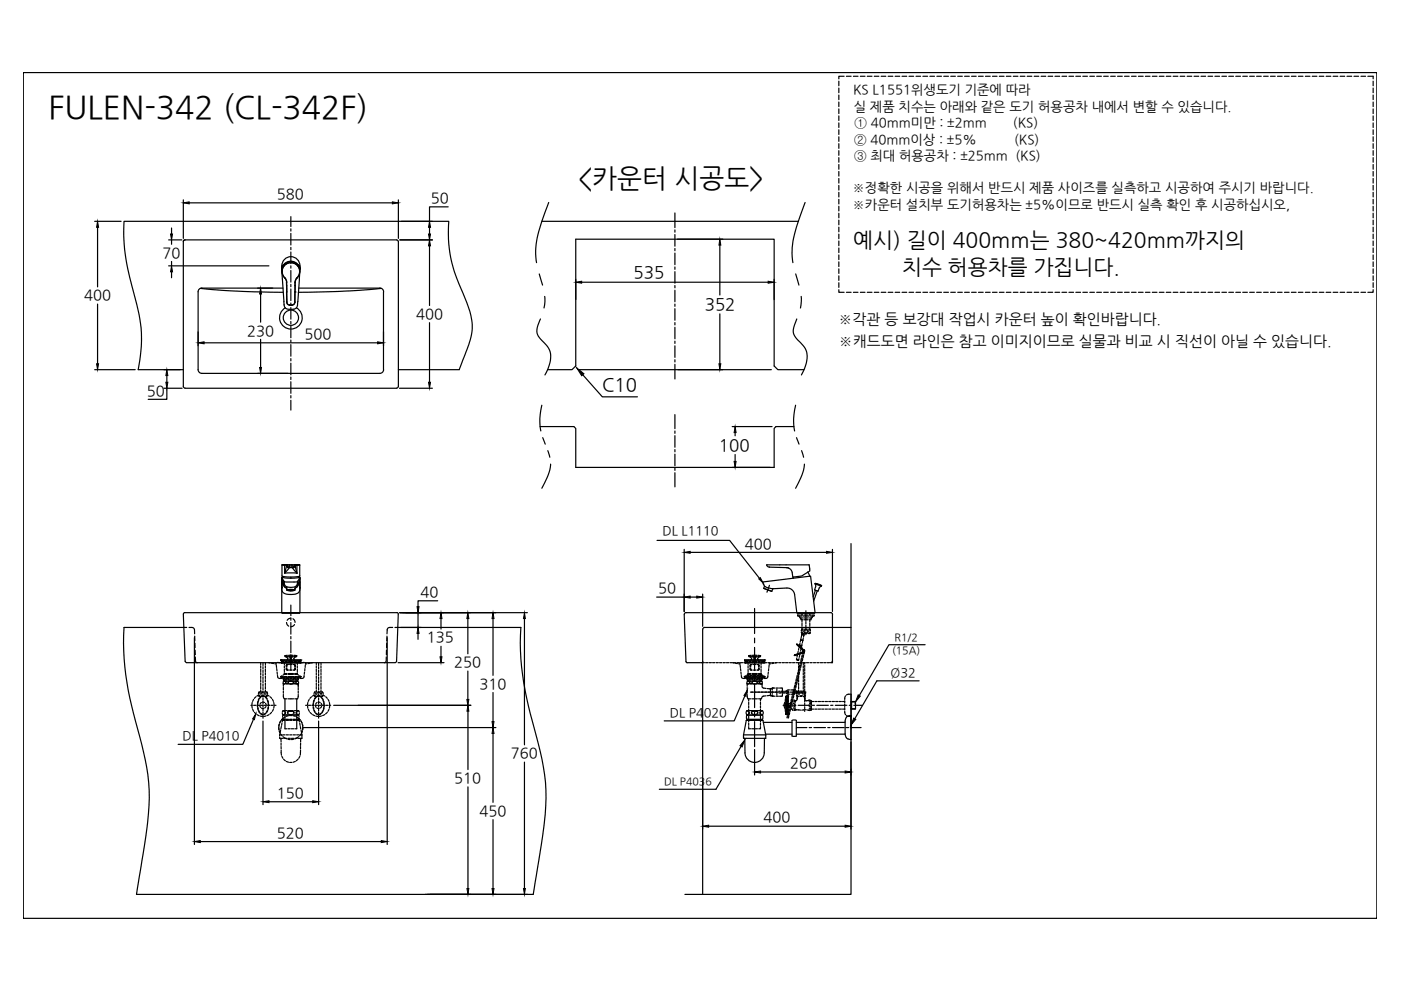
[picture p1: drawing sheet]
<svg xmlns="http://www.w3.org/2000/svg" width="297mm" height="210mm" viewBox="0 0 297 210" stroke-linecap="round" stroke-linejoin="round" font-family="sans-serif">
<!-- layer: CENTER -->
<path d="M160 129v5.3M160 135.3v1M160 137.3v4.9M160 143.2v.9M160 145.1v4.9M160 151v1M160 153v5.3" fill="none" stroke="#000" stroke-width=".25"/>
<!-- layer: 6 -->
<g fill="none" stroke="#000" stroke-width=".25">
<path d="M53.2 149.5h.3M53.4 149.7l.1 .5M53.5 148.9l-.1 .5M53.6 150.4l.2 .4M53.8 148.3l-.2 .4M53.8 149.5h.5M53.9 151l.4 .4M54.3 147.7l-.4 .4M54.5 151.5l.4 .2M54.5 149.5h.5M54.6 149.4v.5M54.6 150.1l.1 .5"/>
<path d="M54.7 149.9l.1 .5M54.7 148.7l-.1 .5M54.7 149.1v.5M54.8 147.3l.1 .4h.5M54.8 147.4l-.4 .2M54.8 150.6l.3 .4M54.8 150.8l.3 .4M54.8 148.4l-.1 .5M54.9 146.8l.2 .3M55 148l-.2 .5M55.1 149.5l.2 .5M55.1 147.3l-.3 .2"/>
<path d="M55.2 151.8l.5 .1M55.2 151.2l.4 .2M55.2 149.5h.5M55.3 147.8l-.3 .4M55.3 140.5v.4M55.3 141.2v.4M55.3 141.9v.5M55.3 142.6v.5M55.3 143.4v.4M55.3 144.1v.5M55.3 144.8v.5M55.3 145.6v.5"/>
<path d="M55.3 146.3v.4M55.3 151.4l.5 .1M55.4 148.9l-.3 .4M55.4 150.1l.5 .1M55.5 147.7h.6M55.5 147.4l.5 .1M55.5 147.6l-.4 .2M55.7 148.9h.4M55.7 146.8l-.3 .4M55.8 147.5l.4 .2M55.8 140.5v.6M55.8 141.4v.4"/>
<path d="M55.8 142.1v.5M55.8 142.8v.5M55.8 143.6v.5M55.8 144.3v.5M55.8 145v.5M55.8 145.8v.5M55.8 146.5v.5M55.8 147.2v.5M55.8 148v.5M55.8 148.7v.5M55.8 149.5v.4M55.8 150.2v.5"/>
<path d="M55.8 150.9v.5M55.8 151.7v.6M55.8 146.7h-.9l-.1 .4M56 146.9l.2 .2-.1 .2M56.1 146.7h.5l.1 .4M56.3 147.8l.3 .4M56.3 140.5v.4M56.3 141.2v.4M56.3 141.9v.5M56.3 142.6v.5M56.3 143.4v.4M56.3 144.1v.5"/>
<path d="M56.3 144.8v.5M56.3 145.6v.5M56.3 146.3v.4M56.3 149.1l.1 .4h-.4M56.3 151.2l-.4 .2M56.4 147.3l.3 .2M56.4 151.8l-.5 .1M56.4 147.8l.3 .5M56.4 151.2l-.4 .3M56.4 149.8l-.3 .3M56.6 146.8l-.2 .2M56.7 148.4l.1 .5"/>
<path d="M56.7 150.6l-.2 .4M56.7 147.4l.4 .2M56.7 149.5h.5M56.7 147.3l-.1 .4h-.4M56.8 148.5l.1 .4M56.8 150.6l-.3 .4M56.9 149.1v.5M56.9 149.9l-.1 .5M56.9 149.2v.5M57.1 151.5l-.5 .2M57.2 147.7l.4 .4M57.5 149.5h.4"/>
<path d="M57.6 151l-.4 .4M57.7 148.3l.3 .4M58 150.4l-.3 .4M58 148.9l.1 .5M58.1 149.7l-.1 .5M58.2 149.5h.3M64.8 149.5h.3M65.2 149.7l.1 .5M65.3 148.9l-.1 .5M65.4 150.4l.2 .4M65.4 149.5h.5M65.6 148.3l-.3 .4"/>
<path d="M65.7 151l.4 .4M66 147.7l-.3 .4M66.1 149.5h.5M66.3 151.5l.4 .2M66.4 149.2v.5M66.4 149.9l.1 .5M66.4 149.9l.2 .5M66.5 149.1l-.1 .5M66.6 148.5l-.2 .4M66.6 150.6l.2 .4M66.6 147.3l.1 .4h.4M66.6 147.4l-.4 .2"/>
<path d="M66.6 150.6l.3 .4M66.6 148.4l-.1 .5M66.7 146.8l.2 .2M66.9 149.5h.4M66.9 149.5l.1 .5M66.9 147.8l-.3 .5M66.9 147.3l-.3 .2M66.9 151.2l.4 .3M67 151.8l.4 .1M67 151.2l.4 .2M67.1 147.8l-.4 .4M67.1 140.5v.4"/>
<path d="M67.1 141.2v.4M67.1 141.9v.5M67.1 142.6v.5M67.1 143.4v.4M67.1 144.1v.5M67.1 144.8v.5M67.1 145.6v.5M67.1 146.3v.4M67.2 148.9l-.3 .4M67.2 150.1l.5 .1M67.3 147.7h.5M67.3 146.7h-.6l-.1 .4"/>
<path d="M67.4 146.9l-.2 .4M67.4 148.9h.5M67.5 146.7h.9l.1 .4M67.5 147.5l-.4 .2M67.5 140.5v.6M67.5 141.4v.4M67.5 142.1v.5M67.5 142.8v.5M67.5 143.6v.5M67.5 144.3v.5M67.5 145v.5M67.5 145.8v.5"/>
<path d="M67.5 146.5v.5M67.5 147.2v.5M67.5 148v.5M67.5 148.7v.5M67.5 149.5v.4M67.5 150.2v.5M67.5 150.9v.5M67.5 151.7v.6M67.6 149.5h.5M67.6 146.8l.4 .4M67.8 147.6l.4 .2M67.9 147.4l-.5 .1"/>
<path d="M68 151.4l-.4 .1M68.1 147.8l.3 .4M68.1 140.5v.4M68.1 141.2v.4M68.1 141.9v.5M68.1 142.6v.5M68.1 143.4v.4M68.1 144.1v.5M68.1 144.8v.5M68.1 145.6v.5M68.1 146.3v.4M68.1 149.1l.1 .4"/>
<path d="M68.1 151.2l-.4 .2M68.2 151.8l-.5 .1M68.2 147.3l.3 .2M68.2 149.8l-.3 .3M68.3 148l.3 .5M68.3 149.5h.5M68.4 146.8l-.2 .3M68.5 150.8l-.3 .4M68.5 148.4l.1 .5M68.5 150.6l-.3 .4M68.5 147.4l.3 .2M68.5 147.3l-.1 .4h-.4"/>
<path d="M68.6 148.7l.1 .5M68.7 149.9l-.1 .5M68.7 149.1v.5M68.7 150.1l-.1 .5M68.8 149.4l-.1 .5M68.8 151.5l-.4 .2M69.1 147.7l.3 .4M69.1 149.5h.5M69.4 151l-.4 .4M69.5 148.3l.3 .4M69.8 150.4l-.3 .4M69.8 149.5h.3"/>
<path d="M69.8 148.9l.1 .5M69.9 149.7l-.1 .5M166.4 149.7l.1 .5M166.4 149.4l.1-.5a1.1 1.1 0 0 0 0 1.3M166.5 150.4v.5M166.5 148.2v.5M166.6 151.2v.2M166.6 151.4h.1M166.6 151.4l.1 .1M166.6 147.7v.2M166.6 147.7v.4M166.6 148.4v.4"/>
<path d="M166.6 149.1v.9M166.6 150.2v.5M166.6 151v.4M166.7 147.6v.5M166.7 148.3v.5M166.7 149.1v.9M166.7 150.3v.4M166.7 151v.5M166.7 151.5h.1M166.8 147.6l-.2 .1M166.8 149.5h.2M166.8 147.7h.2"/>
<path d="M166.8 148.7h.2M166.8 150.3h.2M166.8 148.3h.2v.5h-.2zM166.8 151.5v-.5h.2v.5M166.8 147.6v.5M166.8 150.3v.5h.2M166.8 151.4h.2M166.8 151.2h.2M166.8 151.3h.2M166.8 150.9h.2M166.8 150.6h.2M166.8 150.7h.2"/>
<path d="M166.8 151.1h.2M166.8 150.5h.2M166.8 148.5h.2M166.8 150.1h.2M166.8 150.2h.2M166.8 150.4h.2M166.8 149.6h.2M166.8 149.7h.2M166.8 149.8h.2M166.8 149.9h.2M166.8 149.4h.2M166.8 149.3h.2"/>
<path d="M166.8 149.2h.2M166.8 149.1h.2M166.8 148.9h.2M166.8 148.6h.2M166.8 148.4h.2M166.8 148.2h.2M166.8 148h.2M166.8 147.9h.2M166.8 148.1h.2M166.8 147.8h.2M166.8 147.6h.2M167 147.6h.1"/>
<path d="M167 151.5h.1M167 147.6l.1-.1v.6M167 147.6v.5M167 150h-.2v-1h.2v1.1h-.2M167 150.3v.5M167.1 151v.6l-.3-.1M167.1 148.3v.5M167.1 149.1v1M167.1 150.3v.5M167.1 149.2h.4M167.5 149.9l.6 .7M167.5 149.7v.2h-.4"/>
<path d="M167.5 149.2v.2M168.1 148.5l.1 .3M168.1 149.4v.4M168.1 148.5l-.6 .7M168.2 150.2l-.1 .4M168.2 149.2h.2l.1 .2M168.3 148.4l.3 .1M168.4 150.2l.1 .4M168.5 148.5l-.1 .3M168.5 149.6l-.2 .4M168.6 148.5v.6M168.6 149.3v.5"/>
<path d="M168.6 150v.5M168.6 150.4h.1M168.6 148.7h.1M168.6 148.6h.1M168.6 150.5h.1M168.9 147.3l.1 .4M168.9 146.8l.3 .2M169 147.7v.7l-.4 .2M169 148v.1M169 147.7h.3M169.1 147.7v.3M169.2 147.3l-.3 .2"/>
<path d="M169.3 140.5v.4M169.3 141.2v.4M169.3 141.9v.5M169.3 142.6v.5M169.3 143.4v.4M169.3 144.1v.5M169.3 144.8v.5M169.3 145.6v.5M169.3 146.3v.4M169.5 146.7h-.5l-.1 .4M169.6 147.7h.5M169.6 146.9l-.2 .4"/>
<path d="M169.7 150.6l-1.1-.1-.3 .1M169.8 146.7h.9l.1 .4M169.9 146.8l.3 .4M170.1 147.4l-.5 .1M170.3 147.7h.4M170.3 140.5v.4M170.3 141.2v.4M170.3 141.9v.5M170.3 142.6v.5M170.3 143.4v.4M170.3 144.1v.5M170.3 144.8v.5"/>
<path d="M170.3 145.6v.5M170.3 146.3v.4M170.4 147.3l.3 .2M170.5 147.7v.3M170.6 140.5v.3M170.6 141v.5M170.6 141.7v.5M170.6 142.5v.5M170.6 143.2v.5M170.6 144v.4M170.6 144.7v.5M170.6 145.4v.5"/>
<path d="M170.6 146.2v.5M170.6 146.9v.5M170.6 147.6v.5M170.6 148.4v.5M170.6 149.1v.5M170.6 149.8v.5M170.6 150.6v.2M170.7 147.7v.7a.71 .71 0 0 0 .9 0l.4 .2v.8M170.7 148v.1M170.7 146.8l-.3 .3M170.8 150.5l-.8 .1M170.8 147.3l-.1 .4"/>
<path d="M171 150.5l.5 .1 .5-.1M171.6 148.4v.5M171.6 149.4v.4M171.6 150.2v.4M171.6 149.2l.2-.1 .1 .3M171.8 150.1l.1 .5M171.9 148.5l-.1 .4M171.9 149.6l-.2 .3M172 149.7v.8v-.2h.5M172 148.7h.5M172.7 148.7h.5M172.7 150.3h.5"/>
<path d="M173.5 148.7h.5M173.5 150.3h.5M174.2 148.7h.5M174.2 150.3h.5M174.9 148.7h.5M174.9 150.3h.5M175.7 148.7h.5M175.7 150.3h.5M176.4 148.7h.5M176.4 150.3h.5M177.2 148.7h.5M177.2 150.3h.5"/>
<path d="M177.9 148.7h.5M177.9 150.3h.5M178.6 148.7h.5M178.6 150.3h.5M179.1 150.8l.2 .8M179.1 148.6v.5M179.1 149.3v.5M179.1 150v.5M179.3 147.5l-.2 .8M179.5 151.7l.3 .2h.7M179.5 147.4l.3-.2h.7v4.8M180.5 148.7l.9 .1v1.5h-.9"/>
<path d="M180.5 148.7l.9 .1M180.6 148.7v1.6M181.4 150.3h-.9"/>
</g>
<!-- layer: 4 -->
<g fill="none" stroke="#000" stroke-width=".25">
<path d="M59.1 154.7v-.5l.1 .5M59.2 153.5l-.1 .5M59.4 155.4l-.2-.4 .2 .4M59.5 155.6l.3 .4M59.5 152.8l-.2 .5M59.8 151.3l.2 .3h.4M60 152.3l-.3 .4M60 150.7a.43 .43 0 0 1 .5 .4 .43 .43 0 0 1-.5 .4M60 156.2l.8 .5M60.5 152l-.8 .7M60.6 151.6h.5M60.9 150.7h-.9l-.2 .3"/>
<path d="M61 151a.69 .69 0 0 0 .7 .5 .69 .69 0 0 0 .6-.5M61.1 156.7l.4 .1M61.1 150.9l.6-.2zM61.1 150.7h1.1M61.2 151.7l-.5 .2M61.3 151.6h.7M61.4 151.7h.5M61.7 150.7l.6 .3zM62.2 151.7l.4 .2M62.2 151.6h.5M62.3 156.7l-.5 .1M62.4 150.7h.9l.2 .3"/>
<path d="M62.8 152l.8 .7-.2-.4M63.3 156.2l-.8 .5M63.3 150.7a.43 .43 0 0 0-.5 .4 .43 .43 0 0 0 .5 .4M63.5 151.3l-.2 .3h-.4M63.8 152.8l.2 .5-.2-.4M63.8 155.6l-.3 .4M64.1 155l-.2 .4zM64.1 153.5l.1 .5M64.2 154.7v-.5v.5M158.3 150.7l.4 .1M158.4 150.7h3.2l.2 .6-.2 .3h-3.2l-.2-.5zM158.5 151.5h-.2"/>
<path d="M158.7 150.8l.1 .2M158.7 151.4l-.2 .1M158.8 151l.1 .2-.2 .2M159.4 151v.3M159.4 151.3l.1 .1M159.5 150.9l-.1 .1M159.7 150.8h.6M159.7 150.8l-.2 .1M160.3 150.8a.39 .39 0 0 1 .4 .4 .39 .39 0 0 1-.6 .3l-.6-.1M161.2 151.3l.1 .1M161.2 151v.3M161.3 151.4l.2 .1"/>
<path d="M161.3 150.8l-.1 .2M161.6 151.5h.1M161.7 150.7l-.4 .1M161.8 153.2h6.1M162.3 155.7h5.6M166 149.5h1.8M168.3 149.5h.4M168.9 154.3h2.2M169.2 149.5h2.5M171.6 154.3h.5M172.2 149.5h.5M172.6 154.3h2.4"/>
<path d="M173.2 149.5h2.4M175.5 154.3h.5M176.1 149.5h.5M176.5 154.3h2.5M177.1 149.5h2.5M179.4 154.3h.5M180.1 149.5h.4M180.4 154.3h2.2M180.4 151.8v2.6M180.5 151.7a1.13 1.13 0 0 0-1.3 1.2v2.7a1.1 1.1 0 0 0 1.3 1.2M181 149.5h1.8"/>
</g>
<!-- layer: 7 -->
<g fill="none" stroke="#000" stroke-width=".25">
<path d="M168.9 139.5v.4h.4l-.4-.1M168.9 136.5l.6 .4M169.1 138.9l-.7 .1 .3-.2-.3 .2M169.1 138.8l-.1 .5M169.1 136.9l.5 .4M169.1 136.8l-.2-.3 .2 .4M169.1 136.8v.1M169.1 136.8l.5 .4M169.2 138.7l.5-.1zM169.2 138.7h.1M169.2 138.1l-.1 .5M169.3 138.6l-.6 .2"/>
<path d="M169.4 137.4l-.1 .5M169.4 139.6l-.1 .3M169.4 130.6l.2 .3 .2 .2v.3h.4M169.4 137.1l.1-.3 .5 .1-.1 .3M169.5 130.4h-.4v.1l.9 .1M169.6 138.9l-.2 .5M169.6 136.8h.1M169.6 137.1h.1M169.6 137.1l.3 .3M169.6 136.4l-.1 .4 .5 .1 .1-.4M169.7 136.1v-.4l.5 .1-.1 .4M169.7 138.6h-.1"/>
<path d="M169.7 131h.5M169.7 138.2l-.1 .5 .5-.2M169.7 130.4h.5M169.8 137.4l.4 .5M169.8 137.4l.4 .4M169.8 135.7h.1M169.8 137.5l-.1 .4M169.9 137.4h.1M169.9 137.3l.5 .5M169.9 134l.1 .3M169.9 139.6l-.1 .5M169.9 136.9h.1"/>
<path d="M170 133.5a.39 .39 0 0 1 .3 .4 .39 .39 0 0 1-.3 .3M170 133.4l-.1 .3M170 130.1v.3M170 131.4v.5M170 132.1v.6M170 132.9v.5M170 133.4h.3M170 134.3h.4M170 134.3v.2l.5 .1v-.3M170 134.5v.1M170.1 138.9l-.1 .5M170.1 139.5l-.1 .5"/>
<path d="M170.1 138.2l.2 .1M170.1 138.3h.1M170.1 138.3l-.5 .2M170.1 138.3l-.6 .2M170.2 138.2h.1M170.2 138.2l-.1 .1M170.2 138.3h-.1M170.2 135.7v.1M170.2 137.8v.1M170.2 139.7l-.1 .4M170.2 138.2l-.1 .4M170.2 137.9v.3"/>
<path d="M170.2 137.9h.1M170.3 137.8h.1M170.3 137.8v.1M170.3 137.8l.2 .1M170.3 137.9l-.2 .3M170.3 137.8l-.1 .1M170.3 130.6h1.2M170.3 138.8l-.1 .5M170.3 137.9v.4M170.4 135.1v-.4l-.4-.1-.2 1.1h.4l.1-.4M170.4 139l-.1 .4M170.4 131h1"/>
<path d="M170.4 138l.1 .1M170.4 134.6v.1M170.5 131.4h.8M170.5 138.1l-.2 .5M170.5 130.4h.8M170.5 138v.4v-.3M170.5 138.2l.1-.2-.1 .3M170.5 138.3l-.1 .4M170.5 137.9h.1M170.6 137.9v.1l-.3-.1M170.6 133.4h.6M170.6 134.3h.5"/>
<path d="M170.9 129.5v.6M170.9 130.3v.5M170.9 131v.6M170.9 131.8v.5M170.9 132.5v.5M170.9 133.3v.5M170.9 134v.6M171.4 133.4h.3M171.5 130.4h.5M171.6 131h.4M171.7 133.4l.1 .3M171.7 130.1v.3"/>
<path d="M171.7 131.4v.5M171.7 132.1v.6M171.7 132.9v.5M171.8 133.5a.39 .39 0 0 0-.3 .4 .39 .39 0 0 0 .3 .3M171.8 134l-.1 .3h-.3M172 131l-.1 .4h-.4M172.2 130.4h.4v.1l-.9 .1M172.3 130.6l-.3 .4M61.7 140.5h.1M158.4 143.3h.4M159 143.3h.5M159.8 143.3h.4"/>
<path d="M160.5 143.3h.5M161.2 143.3h.4M166.9 151.8l-.1 .4M167.1 151.1l-.1 .4M167.1 151.7l-.1 .5M167.2 151.8v.4M167.3 150.3l-.1 .5M167.3 151l-.1 .5M167.4 151.1l-.1 .5M167.5 149.6l-.1 .5M167.5 150.3l-.1 .4M167.6 150.4l-.1 .5"/>
<path d="M167.6 148.9l-.1 .5M167.7 149.6l-.1 .4M167.8 149.7l-.1 .5M167.8 148.2l-.1 .5M167.8 148.8l-.1 .5M167.9 149l-.1 .5M168 147.5l-.1 .5M168 148.1l-.1 .5M168.1 148.3l-.1 .4M168.2 146.8l-.2 .4M168.2 147.4l-.1 .5M168.3 147.6l-.1 .4"/>
<path d="M168.3 146.1l-.1 .4M168.4 146.7l-.2 .5M168.5 146.8l-.2 .5M168.5 145.3l-.1 .5M168.5 146l-.1 .5M168.6 146.1l-.1 .5M168.7 144.6l-.1 .5M168.7 145.3l-.1 .4M168.8 145.4l-.1 .5M168.9 143.9l-.2 .5M168.9 144.5l-.1 .5M169 144.7l-.1 .5"/>
<path d="M169 143.2l-.1 .5M169.1 143.8l-.2 .5M169.2 144l-.2 .4M169.2 142.5l-.1 .4M169.2 143.1l-.1 .5M169.3 143.3l-.1 .4M169.4 141.8l-.1 .4M169.4 142.4l-.1 .5M169.5 142.5l-.1 .5M169.6 141l-.2 .5M169.6 141.7l-.1 .5M169.7 141.8l-.1 .5"/>
<path d="M169.7 140.3l-.1 .5M169.8 141l-.2 .4M169.9 141.1l-.2 .5M169.9 140.3l-.1 .4M170 140.4l-.1 .5"/>
<circle cx="170.9" cy="133.9" r=".38"/>
</g>
<!-- layer: 3 -->
<g fill="none" stroke="#000" stroke-width=".25">
<path d="M177.8 17.2v1M177.8 18.7v1M179 16.2h-1.2v.5M179.5 16.2h1M180.9 16.2h1M182.4 16.2h1M183.9 16.2h1M185.4 16.2h.9M186.8 16.2h1M188.3 16.2h1M189.8 16.2h1M191.2 16.2h1"/>
<path d="M192.7 16.2h1M194.2 16.2h1M195.7 16.2h1M197.2 16.2h.9M198.6 16.2h1M200.1 16.2h1M201.6 16.2h1M203.1 16.2h.9M204.5 16.2h1M206 16.2h1M207.5 16.2h1M208.9 16.2h1"/>
<path d="M210.4 16.2h1M211.9 16.2h1M213.4 16.2h.9M214.8 16.2h1M216.3 16.2h1M217.8 16.2h1M219.3 16.2h.9M220.7 16.2h1M222.2 16.2h1M223.7 16.2h1M225.2 16.2h1M226.6 16.2h1"/>
<path d="M228.1 16.2h1M229.6 16.2h1M231.1 16.2h.9M232.5 16.2h1M234 16.2h1M235.5 16.2h1M236.9 16.2h1M238.4 16.2h1M239.9 16.2h1M241.4 16.2h1M242.9 16.2h.9M244.3 16.2h1"/>
<path d="M245.8 16.2h1M247.3 16.2h.9M248.7 16.2h1M250.2 16.2h1M251.7 16.2h1M253.2 16.2h1M254.6 16.2h1M256.1 16.2h1M257.6 16.2h1M259.1 16.2h.9M260.5 16.2h1M262 16.2h1"/>
<path d="M263.5 16.2h1M265 16.2h.9M266.4 16.2h1M267.9 16.2h1M269.4 16.2h1M270.9 16.2h.9M272.3 16.2h1M273.8 16.2h1M275.3 16.2h1M276.8 16.2h.9M278.2 16.2h1M279.7 16.2h1"/>
<path d="M281.2 16.2h1M282.6 16.2h1M284.1 16.2h1M285.6 16.2h1M287.1 16.2h.9M288.6 16.2h.9M290 16.2h1.1v.5M291.1 17.2v1M291.1 18.7v1M177.8 20.2v.9M177.8 21.6v1M177.8 23.1v1"/>
<path d="M177.8 24.6v.9M177.8 26.1v.9M177.8 27.5v1M177.8 29v1M177.8 30.5v1M177.8 31.9v1M177.8 33.4v1M177.8 34.9v1M177.8 36.4v.9M177.8 37.8v1M177.8 39.3v1M291.1 20.2v.9"/>
<path d="M291.1 21.6v1M291.1 23.1v1M291.1 24.6v.9M291.1 26.1v.9M291.1 27.5v1M291.1 29v1M291.1 30.5v1M291.1 31.9v1M291.1 33.4v1M291.1 34.9v1M291.1 36.4v.9M291.1 37.8v1"/>
<path d="M291.1 39.3v1M38.9 42.4v8.1M39.2 50.9l-.3 .3M40.1 43h43.1M84.5 42.4v8.1M114.3 58.1l.7 2.4M114.9 46.9h54.4M116.3 42.9l-1 2.8a18.7 18.7 0 0 0-1.5 10M123.3 59.8h39.6M164.1 59.2v4.3M168.7 58.1l.7 2.4M170.7 42.9l-1 2.8a18.5 18.5 0 0 0-1.6 10"/>
<path d="M177.8 40.8v1M177.8 42.3v.9M177.8 43.7v1M177.8 45.2v1M177.8 46.7v1M177.8 48.2v.9M177.8 49.6v1M177.8 51.1v1M177.8 52.6v1M177.8 54.1v.9M177.8 55.5v1M177.8 57v1"/>
<path d="M177.8 58.5v1M177.8 59.9v1M291.1 40.8v1M291.1 42.3v.9M291.1 43.7v1M291.1 45.2v1M291.1 46.7v1M291.1 48.2v.9M291.1 49.6v1M291.1 51.1v1M291.1 52.6v1M291.1 54.1v.9"/>
<path d="M291.1 55.5v1M291.1 57v1M291.1 58.5v1M291.1 59.9v1M42 70.4v2.9M43.3 72.7h36.8M81.3 70.4v2.9M114.6 67.6a4 4 0 0 0-.5 3.6l.5 .6a5.1 5.1 0 0 1 2.2 3.7 8.5 8.5 0 0 1-1.3 4M115.5 62.8v1.2l-.2 1.3M116.1 78.4h5.2l.8-.8v-26.9h42v26.9l.8 .8h5.6M123.6 79.5l4.1 4.6h7.5M168.9 67.6a4.1 4.1 0 0 0-.4 3.6l.4 .6a5 5 0 0 1 2.2 3.7 8.5 8.5 0 0 1-1.2 4"/>
<path d="M169.9 62.8l-.2 2.5M177.8 61.4v.6h1.2M179.5 62h1M180.9 62h1M182.4 62h1M183.9 62h1M185.4 62h.9M186.8 62h1M188.3 62h1M189.8 62h1M191.2 62h1M192.7 62h1"/>
<path d="M194.2 62h1M195.7 62h1M197.2 62h.9M198.6 62h1M200.1 62h1M201.6 62h1M203.1 62h.9M204.5 62h1M206 62h1M207.5 62h1M208.9 62h1M210.4 62h1"/>
<path d="M211.9 62h1M213.4 62h.9M214.8 62h1M216.3 62h1M217.8 62h1M219.3 62h.9M220.7 62h1M222.2 62h1M223.7 62h1M225.2 62h1M226.6 62h1M228.1 62h1"/>
<path d="M229.6 62h1M231.1 62h.9M232.5 62h1M234 62h1M235.5 62h1M236.9 62h1M238.4 62h1M239.9 62h1M241.4 62h1M242.9 62h.9M244.3 62h1M245.8 62h1"/>
<path d="M247.3 62h.9M248.7 62h1M250.2 62h1M251.7 62h1M253.2 62h1M254.6 62h1M256.1 62h1M257.6 62h1M259.1 62h.9M260.5 62h1M262 62h1M263.5 62h1"/>
<path d="M265 62h.9M266.4 62h1M267.9 62h1M269.4 62h1M270.9 62h.9M272.3 62h1M273.8 62h1M275.3 62h1M276.8 62h.9M278.2 62h1M279.7 62h1M281.2 62h1"/>
<path d="M282.6 62h1M284.1 62h1M285.6 62h1M287.1 62h.9M288.6 62h.9M291.1 61.4v.6h-1.1M114.5 90.4h7.2l.4 .4v8.3h42v-8.3l.4-.4h3.8M114.9 85.9a12.1 12.1 0 0 0-.2 5.5M115.1 92.8l.5 1.4M116.1 95.5l.5 1.4M116.7 98.4a11.3 11.3 0 0 1-1.8 5.1M168.7 85.9a12.1 12.1 0 0 0-.2 5.5"/>
<path d="M168.9 92.8l.5 1.4M170 95.5l.4 1.4M170.5 98.4a11.3 11.3 0 0 1-1.8 5.1M38.9 130.2l.4 10 .3 .3M39.2 129.9h44.9M39.2 129.9l-.3 .3M41.2 135.2v43.8M59.5 140l.2 .1M59.5 140h.6M59.6 139.9h.1M59.6 139.9l-.1 .1M60.4 140h.4"/>
<path d="M60.4 139.1h.5M60.9 138.9l-.5 .2 .1 .1 .5 .1-.3-.1 .3 .4v.2l-1.4 .1M61.1 140h1.1M61.1 139.9h1.1M61.2 139.1h1M61.2 138.9h.9M61.2 139.2h.9M61.2 139.3h.3M61.5 139.3h.3M61.5 139.3v.6M61.6 139.9v-.2h.1v.2M61.6 139.3v.5"/>
<path d="M61.7 139.3v.5M61.8 139.3v.6M62.1 139.3h-.3M62.3 139.3l.3-.1-.3 .5 .2 .2 1.3 .1M62.4 138.9l.5 .2-.1 .1h-.4M62.4 139.1h.5M62.5 140h.5M63.2 140h.6M63.8 139.9h.1M63.8 140l-.2 .1M82.1 135.2v43.8M84.1 129.9l.3 .3"/>
<path d="M84.4 130.2l-.3 10-.3 .3M145.5 129.9h30.6M145.5 129.9l-.3 .1-.1 .3 .3 10 .3 .2M157.9 140h.5M157.9 140l.1 .1M158.7 140h.5M158.7 139.1h.5M159.2 139.9l-1.3 .1M159.3 138.9l-.6 .2 .1 .1h.5M159.3 139.3l-.3-.1 .4 .5-.2 .2M159.4 140h1.2M159.4 139.9h1.2"/>
<path d="M159.5 139.1h1M159.5 139.2h1M159.5 138.9h1M159.6 139.3h.3M159.9 139.3h.2M159.9 139.3v.6M159.9 139.9v-.2h.2l-.1 .2M160 139.3l-.1 .5M160 139.3l.1 .5M160.1 139.3v.6M160.4 139.3h-.3M160.7 139.3l.3-.1-.4 .4 .2 .3"/>
<path d="M160.7 138.9l.6 .2-.1 .1h-.5M160.7 139.1h.6M160.8 139.9h1.3M160.8 140h.5M161.6 140h.5M162.1 139.9h.1M162.1 139.9v.1M162.1 140l-.1 .1M176.1 129.9l.4 .4v10.2h-.4M180.4 133h-31l-.3 .2-.1 56.4M41.2 140.5h40.9M57 140.5l.3 .1"/>
<path d="M57.5 140.6l.5 .1M58.5 140.5l.1 .3-.3-.1M58.6 141v.5M58.7 141.8v.4M58.7 142.5l.1 .5M58.8 143.2l.2 .5 .7 .1M59.5 143.4l.3 .1M59.5 143.4h.6M59.6 143.6h.1M59.6 143.6l.8 .1M59.6 143.5v.1M59.7 140.2h.1"/>
<path d="M59.7 140.2l.5 .1M59.7 140.6h.1M59.7 140.1h.1M59.7 140.1h.7M59.7 140.6h.5M59.7 140.1v.1M59.8 143.3l-.3 .1M59.9 143.8h.5M60 140.3v.1M60 143.5h.8M60.1 147.2l.1 1h.6M60.1 143.7v.4"/>
<path d="M60.1 145.8v.5M60.1 146.5v.5M60.2 140.4h-.5v.2M60.3 142.7v.3M60.3 140.6v.3M60.3 141.2v.4M60.3 141.9v.5M60.3 142.6v.4M60.3 144.2v.3h.5M60.3 143l-.3 .2M60.3 142.8h.5M60.3 143h.5"/>
<path d="M60.3 143.4h.5M60.4 145h-.3v.5M60.4 148.2v6.3h.4M60.4 140.6h.5M60.4 140.4h.5M60.4 140.3h.5M60.6 144.9h.5M60.6 144.6v.3M60.6 144.1h-.5l.7 .1M60.6 143.7v.4M60.6 144.1h.6M60.6 143.7h.5"/>
<path d="M60.7 145h.5M60.7 140.1h.5M60.7 143.8h.5M60.7 141.6l.1 .4 .4 .1M60.8 141.6l.1 .4 .1 .1M61 140.9h-.1l-.1 .5M61.1 154.5h.4M61.1 143.5h.4M61.1 148.2h1.1M61.1 143.4h1.2M61.1 144.2h1.1M61.1 144.5h1.1"/>
<path d="M61.1 142.8h1.1M61.1 143h1.1M61.1 144.6h-1.1l.1 .3h.5M61.1 144.9l.5 .1M61.2 140.9h-.5v.5M61.2 140.6h1M61.2 143.7v.4h.9M61.2 140.4h1M61.2 140.3h1M61.3 143.7h.7M61.4 142.1h.5M61.4 140.9h.5"/>
<path d="M61.4 145h.8M61.4 140.1h.5M61.4 143.8h.5M61.6 144.5l-.5 .1v.3M61.7 144.5l.5 .1M61.8 154.5h.5M61.8 143.5h.5M62.1 143.7v.4h.6M62.2 140.1h.5M62.2 143.8h.4M62.2 144.9l-.5 .1M62.2 140.9h.4v.5"/>
<path d="M62.2 143.7h.5v.4l.2 .1 .4-.1v-.4M62.3 140.9l.2 .1v.4M62.4 140.4h.5M62.4 140.3h.5M62.4 140.6h.5M62.5 145h.7v.5M62.5 142.8h.5M62.5 143h.5M62.5 141.6v.3l-.2 .2M62.5 143.4h.5M62.5 143.5h.8M62.6 141.6v.4l-.4 .1"/>
<path d="M62.8 144.6h.5l-.1 .3h-.4M62.8 144.6h-.6v.3h.6M62.8 144.6v.3M62.9 140.1h.8M62.9 143.8h.5M62.9 148.2v6.3h-.4M63 145h.1M63 142.7v.3M63 140.6v.3M63 141.2v.4M63 141.9v.5M63 142.6v.4"/>
<path d="M63 144.2v.3h-.5M63 143l.3 .2M63.1 140.4h.5l.1 .2M63.1 140.3h.5M63.1 140.6h.6M63.2 147.2l-.1 1h-.6M63.2 145.8v.5M63.2 146.5v.5M63.2 143.4h.6M63.3 144.1l-.8 .1M63.4 140.3v.1M63.5 143.3l.3 .1"/>
<path d="M63.6 140.3h.1M63.6 140.6h.1M63.7 140.1l-.1 .2M63.7 140.1h.1M63.7 143.5v.2h-.8M63.8 143.4l-.3 .1M64.5 143.2l-.2 .6h-.7M64.6 142.5l-.1 .5M64.7 141.8l-.1 .4M64.7 141v.5M64.8 140.5v.3l.3-.1M65.8 140.6l-.5 .1"/>
<path d="M66.3 140.5l-.3 .1M145.7 140.5h3.1M149 140.5h.4M149 140.3l-.2 .2M149.6 140.5h.5M150.3 140.5h.5M151.1 140.5h.5M151.8 140.5h.5M152.6 140.5h.4M153.3 140.5h.5M154 140.5h.5M154.8 140.5h.4"/>
<path d="M155.3 140.5l.3 .1M155.5 140.5h.5M155.9 140.6l.4 .1M156.2 140.5h.5M156.9 140.5v.3l-.3-.1M156.9 141l.1 .5M157 140.5h.5M157 141.8l.1 .4M157.1 142.5v.5M157.2 143.2l.2 .6h.6M157.7 140.5h.5M157.8 143.4l.3 .1"/>
<path d="M157.8 143.4h.6M158 143.6h.1M158 143.5v.2h.4M158 140.6h.1M158 140.2h.1M158 140.2l.5 .1M158 140.6h.5M158 140.1h.1M158 140.1h.8M158 140.1v.1M158 140.4h.1M158 140.4v.2"/>
<path d="M158 140.4h.5M158.1 143.3l-.3 .1M158.3 143.8h.5M158.3 140.4h.1M158.3 140.3v.1M158.4 143.5h.7M158.4 143.7v.4h.5M158.4 143.7h.3M158.4 144.1l.8 .1M158.4 147.2l.2 1h.6M158.4 145.8v.5M158.4 146.5v.5"/>
<path d="M158.4 140.5h.5M158.6 142.7l.1 .3M158.6 140.6v.3M158.6 141.2v.4M158.6 141.9v.5M158.6 142.6v.4M158.6 144.2v.3M158.6 142.8h.6M158.6 143h.6M158.6 143l-.3 .2M158.6 144.5h.6M158.7 143.4h.5"/>
<path d="M158.7 154.1v.4h.4M158.7 148.2v.4M158.7 148.9v.5M158.7 149.6v.5M158.7 150.4v.5M158.7 151.1v.5M158.7 151.8v.5M158.7 152.6v.5M158.7 153.3v.5M158.8 145h-.4v.5M158.8 140.6h.4M158.8 140.4h.5"/>
<path d="M158.8 140.3h.5M158.9 144.6h-.5v.3h.5M158.9 144.9h.6M158.9 144.6h.6M158.9 144.6v.3M158.9 144.1h.6M159 141.6l.1 .4 .4 .1M159 145h.5M159 140.1h.5M159 143.8h.5M159.1 146.7h.6M159.2 141.6v.4l.1 .1"/>
<path d="M159.2 140.5h.5M159.3 140.9l-.1 .1v.4M159.4 154.5h.5M159.4 143.5h.5M159.4 148.2h1.2M159.4 143.4h1.2M159.4 144.2h1.2M159.4 144.5h1.2M159.4 142.8h1.2M159.4 143h1.2M159.5 143.7h-.6v.4M159.5 144.9l.5 .1"/>
<path d="M159.5 140.9h-.4l-.1 .5M159.5 140.6h1M159.5 143.7v.4h1M159.5 140.4h1M159.5 140.3h1M159.7 143.7h.6M159.7 145h.9M159.7 140.1h.6M159.7 142.1h.6M159.7 140.9h.6M159.8 143.8h.4M159.8 146.7h.6"/>
<path d="M159.9 140.5h.5M160 144.5l-.5 .1v.3M160 158.9v5.4M160 144.5l.5 .1M160.1 154.5h.5M160.1 143.5h.5M160.5 143.7v.4h.5M160.5 140.1h.5M160.5 143.8h.5M160.5 144.6v.3h.6v-.3M160.5 144.9l-.5 .1M160.5 140.9h.4l.1 .5"/>
<path d="M160.5 144.6h.6M160.5 143.7h.5v.4M160.6 146.7h.5M160.6 140.9l.2 .1v.4M160.7 140.5h.4M160.7 140.6h.5M160.7 140.4h.5M160.7 140.3h.5M160.8 145h.8l.1 .8 .7 .2M160.8 142.8h.6M160.8 143h.6M160.8 141.6v.4l-.2 .1"/>
<path d="M160.8 143.4h.5M160.9 143.5h.7M161 141.6l-.1 .4-.4 .1M161 144.1h.6M161.1 144.6h.5v.3h-.5M161.2 143.8h.5M161.2 154.1v.4h-.3M161.2 140.1h.8v.2M161.2 148.2v.4M161.2 148.9v.5M161.2 149.6v.5M161.2 150.4v.5"/>
<path d="M161.2 151.1v.5M161.2 151.8v.5M161.2 152.6v.5M161.2 153.3v.5M161.3 143.7h.3M161.3 146.7h.6M161.3 145h.1M161.4 142.7l-.1 .3M161.4 140.6v.3M161.4 141.2v.4M161.4 141.9v.5M161.4 142.6v.4"/>
<path d="M161.4 144.2v.3h-.6M161.4 143l.3 .2M161.4 140.5h.5M161.5 140.4h.5v.2M161.5 140.6h.5M161.5 140.3h.5M161.6 143.7v.4l-.8 .1M161.6 143.4h.6M161.7 140.3h.1M161.7 140.3v.1M161.9 143.3l.3 .1M162 140.3h.1"/>
<path d="M162 143.7h.1M162 140.1h.1M162 140.6h.1M162 143.5v.2h-.4M162 146.7h.6M162.1 140.5h.5M162.2 143.4l-.3 .1M162.4 147.5l-.7 .1-.3 .6h-.6M162.7 146h.8M162.8 146.7h.6M162.8 143.2l-.2 .6h-.6M162.9 140.5h.5"/>
<path d="M162.9 142.5l-.1 .5M163 141.8l-.1 .4M163.1 141l-.1 .5M163.1 140.5v.3l.3-.1M163.3 146h.4M163.4 146v.6M163.4 146.9v.6h.3M163.5 147.5h-.8M163.5 147.5h.2M163.5 146h.2M163.5 146.7h.6M163.6 140.5h.5"/>
<path d="M163.7 147.6h.1M163.7 147.6h.6M163.7 146.5v.5M163.7 147.3v.3M163.8 145.9h.1M163.8 145.9l-.1 .4M163.8 145.9h.5M164.1 140.6l-.5 .1M164.2 146.7h.9M164.3 140.5h.5M164.6 147.6h.4M164.6 145.9h.4"/>
<path d="M164.7 140.5l-.3 .1M164.7 146.1v.5M164.7 146.9v.5M165.1 140.5h.5M165.1 146.6h.3M165.2 146.9h.4M165.3 145.9h.6v1M165.3 146.7h.5M165.6 146.6h.5M165.8 140.5h.5M165.9 147.1l-.1 .5h-.5M165.9 146.9h.5"/>
<path d="M166.1 146.7h.5M166.4 146.6h.7M166.5 140.5h.6M166.6 146.9h.5M166.7 146.9l.2 .3h.5M166.8 146.7h.5M167 146.6h.1l-.1 .3M167.3 140.5h.5M167.4 146.3h-.5l-.2 .3M167.5 146.7h.5M167.6 146.3h.6l.4 .3M168 140.5h.5"/>
<path d="M168.2 146.6h.4M168.2 146.9h.4M168.3 146.7h.5M168.3 146.6h-.1v.3h.1M168.6 146.9l-.3 .3h-.6M168.8 140.5h.5M168.9 146.5v.4zM168.9 146.9h.5M169 146.7h.5M169.4 146.5l-.5 .1M169.5 140.5h.5M169.6 146.5h.5"/>
<path d="M169.6 146.9h.5M169.8 146.7h.5M170.2 140.5h.5M170.5 146.7h.4M171 140.5h.5M171.7 140.5h.5M172.5 140.5h.4M173.2 140.5h.5M173.9 140.5h.5M174.7 140.5h.5M175.4 140.5h.5M180.4 157.3v18.5"/>
<path d="M42.5 178.4h38.3M150.2 175.2h29M161.3 163.7h17.9"/>
</g>
<!-- layer: 1 -->
<g fill="none" stroke="#000" stroke-width=".25">
<path d="M20.1 46.9h5.6M20.7 48.2v12.6M35.8 50.9h2.8M35.8 56.4h21.2M36.4 48.3v1.3M36.4 50.9v.9M36.4 55.4v1M36.4 57.6v1.3M38.9 51.1l.4-.2h45l.2 .4-.1 30.8-.3 .2-45-.1-.2-.3zM59.8 57.3v.3M60.4 58.9a1.89 1.89 0 0 1-.1-2.7 1.89 1.89 0 0 1 2.7 0 1.89 1.89 0 0 1 0 2.7M60.4 58.9l.4 .9"/>
<path d="M60.4 58.9h.1M60.4 58.9a1.85 1.85 0 0 1 0-2.6 1.85 1.85 0 0 1 2.6 0 1.85 1.85 0 0 1 0 2.6M60.7 59.8l.1 .8M60.8 59.8v2.1M60.8 59.8h.1M61.4 55.6h.5M61.4 55.5v.1M61.4 55.5a1.81 1.81 0 0 0-1.6 1.8M61.7 45.9v2.1M61.7 48.5v.5M61.7 49.5v2.4M61.7 52.5v.4"/>
<path d="M61.7 53.4v2.5M61.7 56.4v.5M61.7 57.4v2.4M61.9 55.5v.1M61.9 55.5a1.81 1.81 0 0 1 1.7 1.8M62.5 59.8v2.1M62.5 59.8h.1M62.6 59.8v.8M63 58.9h.1M63 58.9l-.4 .9M63.5 57.3v.3M84.8 50.9h6.9"/>
<path d="M85.1 46.9h6.6M91.1 48.2v1.4M91.1 52.1v12.7M95 43.9h-3.9v3M143.1 45.1v3.2M143.1 48.7v.5M143.1 49.7v2.5M143.1 52.7v.5M143.1 53.7v2.4M143.1 56.6v.5M143.1 57.6v2.4M143.7 50.7h9.6"/>
<path d="M152.6 52v10.5M20.1 78.4h8.6M20.7 64.5v12.6M35.4 79.6v1.4M38.9 78.4h-9.6a29.6 29.6 0 0 0-.8-15.7 43.8 43.8 0 0 1-2.2-15.8h68.9a28.2 28.2 0 0 0 3 15.4 15.5 15.5 0 0 1 1.9 7.9l-.7 2.8-2 5.4h-12.9M42.5 61.2l6.6 .5 11 .3M55.3 62.3v6M55.3 71.9v6M60 61.1h-17.2a.79 .79 0 0 0-.8 .8v16.5a.79 .79 0 0 0 .8 .8h37.7a.79 .79 0 0 0 .8-.8v-16.5a.76 .76 0 0 0-.8-.8h-17.2M60.5 65.3a2.4 2.4 0 0 0-.7 3.6 2.4 2.4 0 0 0 3.7 0 2.4 2.4 0 0 0-.7-3.6M60.8 61.9v2.2M60.8 61.9h.1"/>
<path d="M60.8 64.1a.65 .65 0 0 0 .6 .6M60.8 61.9v2.2a.58 .58 0 0 0 .6 .6M60.9 64.1h-.1M61.4 64.7h.5M61.4 64.7h.1M61.7 60.3v.5M61.7 61.3v2.4M61.7 64.2v.5M61.7 65.2v2.5M61.7 68.2v.5M61.7 69.2v2.4M61.7 72.1v.5"/>
<path d="M61.7 73.1v2.4M61.7 76v.5M61.7 77v2.5M61.7 79.9v.6M62.5 64.1h.1M62.5 61.9v2.2a.58 .58 0 0 1-.6 .6M62.5 61.9h.1M62.5 64.1a.65 .65 0 0 1-.6 .6M62.5 60.6h.1M62.6 61.9h.1M62.6 61.9l-.1 2.2M62.6 60.6v1.3"/>
<path d="M80.8 61.2l-6.6 .5-10.9 .3M91.1 68.4v12.6M143.1 60.5v.5M143.1 61.5v2.5M143.1 64.5v.5M143.1 65.4v2.5M143.1 68.4v.5M143.1 69.4v2.4M143.1 72.3v.5M143.1 73.3v2.5M143.1 76.3v.5M143.1 77.2v3.1"/>
<path d="M143.7 78.4h9.6M152.6 66.5v10.6M34.7 82.3h3.9M35.4 82.3v2.4h-4M61.7 80.9v2.5M61.7 83.9v.5M61.7 84.9v2.1M84.7 82.3h7M143.1 87.9v3M143.1 91.4v.5M143.1 92.4v2.4M143.1 95.3v.5"/>
<path d="M143.1 96.3v2.5M143.1 99.3v.4M155.2 90.4h8.5M155.2 99.1h8.1M155.9 91.7v.7M155.9 96.4v1.4M59.8 119.8v2.3a8.2 8.2 0 0 0 3.8 0l-.1-2.3M59.8 119.8h.6M59.8 119.8h.1M60.4 119.8v1.7h2.6M60.4 119.8h.1M60.4 119.7l-.6 .1h1"/>
<path d="M60.8 119.8h-.4M60.8 119.8l-.1 .1M60.8 119.8h.1M60.8 119.8l-.4 1.7 .9-1.1M60.8 119.9l.2 .5h.3M60.8 119.8l.1 .3 .4 .2M60.8 119.8l.3 .4 .2 .1M60.8 119.8h1.7M60.8 119.8l.3 .4h.2M60.8 119.7h.1M60.8 119.8h.6M60.9 119.8h-.1"/>
<path d="M61.4 119.8v.4M61.4 119.8h.5M61.9 119.8v.4M61.9 119.8h.6M62.5 119.8h.1M62.5 119.8l-.3 .4h-.2M62.5 119.7h.1M62.6 119.8l-.3 .4-.3 .1M62.6 119.8h.4M62.6 119.9l-.3 .5h-.2M62.6 119.8l-.1 .3-.5 .2M62.6 119.8h.1"/>
<path d="M62.6 119.8v.1M62.6 119.9l.4 1.6M62.9 119.8h.1M63 119.8v1.7M63 119.7l.5 .1h-1M63.5 119.8h.1M63.6 119.8h-.6M139.3 114.6h15.4l6.3 8M143.1 100.2v3M145.1 116.5v13.2M146.3 117.1h28.9M162.6 119.8h9l.1 1.3-1.7 1-1.9 .3a1.76 1.76 0 0 0-1-2h-.3"/>
<path d="M162.6 119.8l.1 .2 .4 .2M176.5 116.5v13.1M180.4 115.3v74.3h-35.2M39 133h-12.7a58.9 58.9 0 0 0 2.4 19.9 58.6 58.6 0 0 1 3 16.3 172.1 172.1 0 0 1-2.8 20.4h84.2a226.5 226.5 0 0 0 2.6-18.7 42.6 42.6 0 0 0-2-14.7 72.3 72.3 0 0 1-3.4-19.8l.1-3.4h-26.1M59.8 130h3.7M59.9 122.2v.1a2.64 2.64 0 0 0 2.1 .3l1.4-.2M60.7 124.4v.5M60.8 124.9v-.1v.4l.9 .1M60.9 125.1l.8-.1 .8 .1-.8 .1zM60.9 125.1h.1M61 125l.5 .2 .9-.1M61.3 120.3v.1"/>
<path d="M61.3 120.4h.7M61.3 120.2h.1M61.3 120.2v.1M61.4 120.2h.5M61.7 122.4v.2M61.7 128.3v2.2M61.7 131v.5M61.7 132v2.5M61.7 135v.4M61.7 135.9v2.5M61.7 138.9v.5M61.7 139.9v2.2"/>
<path d="M61.9 120.2l.1 .1M62 120.3v.1M62 120.4l1 1.1M62.5 124.8v.4M62.5 125.1l-.8 .2M62.5 124.8v.1M62.6 124.4v.5M63.4 122.2v.2M84.8 129.9h27M88.6 129.9v3.1M88.6 134.3v1.3M92.8 127.4h-4.2v1.2"/>
<path d="M93.5 131.1v2.3M93.5 137v2.3M99.2 131.1v7.5M104.5 131.1v12.1M111.2 131.1v26.8M139.2 126.6h5.9M146.3 126.6h1.4M149 126v6.8M163.1 120.2l3.7 .2M163.1 124.1l-.5 1.5M166.8 120.4h.4M169.1 130h3.6"/>
<path d="M171.2 121.3h.1M171.3 121.3l.4 .9M171.6 122.2l-3.4 .4v-.3M196.1 136.7h-7.6l-6.3 10.8M39.6 140.5h1.6M53.7 152.5l-2.2 5.3h-13.7M55.8 152.9v17.7M58.8 140.4l.5 .1M64.2 154.3h40.9M64.5 140.4l-.4 .1M67.5 152.9v17.7M70.7 149.5h29.1"/>
<path d="M82.1 140.5h1.7M84.4 140.5h9.7M99.2 142.3v6M99.2 150.8v12.4M104.5 146.8v6.2M104.5 155.5v14.6M157.1 158.2l-5.3 9.1h-12M157.9 147.5l-2.2 5.3h-14.9M168.8 153.2h10.4M176.5 140.1l-.4 .4M180.4 151.7v5.1M194.9 144.4h-9l-4.7 8"/>
<path d="M57 170h9.3M99.2 166.8v21.6M104.5 173.8v14.6M111.2 161.6v26.8"/>
<circle cx="61.7" cy="67.4" r="1.62"/>
</g>
<g fill="#000" stroke="#000" stroke-width=".21">
<path d="M20.7 46.9l.2 1.3h-.4zM36.2 49.6h.4l-.2 1.3zM36.4 56.4l.2 1.2h-.4zM91.1 50.9l.2 1.2h-.4zM90.9 49.6h.4l-.2 1.3zM91.1 46.9l.2 1.3h-.4zM152.6 50.7l.2 1.3h-.4zM20.5 77.1h.4l-.2 1.3zM35.4 78.4l.2 1.2h-.4zM55.3 61.1l.1 1.2h-.4zM55 77.9h.4l-.1 1.3zM152.4 77.1h.4l-.2 1.3z"/>
<path d="M35.2 81h.4l-.2 1.3zM90.9 81h.4l-.2 1.3zM155.9 90.4l.2 1.3h-.5zM155.6 97.8h.5l-.2 1.3zM145.1 117.1l1.2-.2v.4zM175.2 116.9l1.3 .2-1.3 .2zM88.6 133l.2 1.3h-.4zM88.4 128.6h.4l-.2 1.3zM93.3 139.3h.4l-.2 1.2zM93.5 129.9l.2 1.2h-.4zM99.2 129.9l.2 1.2h-.4zM104.5 129.9l.2 1.2h-.4z"/>
<path d="M111.2 129.9l.2 1.2h-.4zM145.1 126.6l1.2-.2v.4zM147.7 126.4l1.3 .2-1.3 .2zM160.9 122.7l.3-.2 .6 1.1zM54.2 151.3l-.3 1.3-.3-.2zM99 148.3h.4l-.2 1.2zM99.2 149.5l.2 1.3h-.4zM104.3 153h.4l-.2 1.3zM104.5 154.3l.2 1.2h-.4zM157.9 156.9l-.6 1.5-.4-.3zM158.4 146.4l-.3 1.2-.4-.2zM181 152.3l.4 .2-1 1.2z"/>
<path d="M182 147.3l.4 .3-1 1.2zM55.8 170l1.2-.2v.4zM66.3 169.8l1.2 .2-1.2 .2zM99 188.4h.4l-.2 1.2zM104.3 188.4h.4l-.2 1.2zM111 188.4h.4l-.2 1.2z"/>
</g>
<!-- layer: 2 -->
<g fill="none" stroke="#000" stroke-width=".25">
<path d="M122.6 78.4h40.9M39 133h.6M40.1 133l1 .2 .1 .4 .1 .8M41.3 134.9v1M41.3 136.4v.9M41.4 137.8v1M41.4 139.3l.1 1 .3 .2M60.8 132l.1 .4 .3 .4M61.7 131.1l-.5 .1-.3 .3M62.1 131.2l.3 .3 .2 .5M62.4 132.4l-.2 .3-.5 .2M81.9 139.3l-.1 1-.3 .2"/>
<path d="M81.9 137.8v1M82 136.4v.9M82 134.9v1M83.3 133h-.7a.51 .51 0 0 0-.5 .6l-.1 .8M83.7 133h.7"/>
</g>
<!-- layer: 3 -->
<g fill="#000" stroke="#000" stroke-width=".21">
<path d="M38.9 43l1.2-.2v.4zM83.2 42.8l1.3 .2-1.3 .2zM122.1 59.8l1.2-.2v.4zM162.9 59.6l1.2 .2-1.2 .2zM42 72.7l1.3-.2v.4zM80.1 72.5l1.2 .2-1.2 .2zM122.3 78l1.5 1.2-.5 .5zM41.2 178.4l1.3-.2v.4zM80.8 178.2l1.3 .2-1.3 .2zM149 175.2l1.2-.2v.4zM160 163.7l1.3-.2v.4zM179.2 175l1.2 .2-1.2 .2z"/>
<path d="M179.2 163.5l1.2 .2-1.2 .2z"/>
</g>
<!-- layer: 0 -->
<g fill="none" stroke="#000" stroke-width=".25">
<path d="M59.7 129.9h3.9M59.8 130h3.7M60.3 129.9h.1M161.9 124.7l1.7 .7M162.2 124.4l1 .3 .8 .1M169.1 130h3.6M172.8 123.8l.1 .6M172.8 123.7l1.4 .5-.1 .1zM172.9 123.7l1.3 .5M172.9 125.1l-.5 1.5M173.3 125.3l-.8 2.1M174.2 124.3l-.5 .4-.3 .6-.7-.2 .2-.7"/>
<path d="M59.3 140.5h4.8M59.3 156.3v.2l.3 .1v.7M59.3 155.8h.4M59.3 155.8v.3M59.4 155.5l-.1 .3M59.5 156.5h.6M59.5 154.7l-.1 .5M59.6 157.5v.5M59.6 158.3v.5M59.6 159l.1 1.1M59.7 154l-.2 .5M59.8 153.3l-.1 .5"/>
<path d="M59.9 152.7h.5M59.9 152.7l-.1 .4M59.9 152.2l.1 .3h.4M59.9 155.8h.5M60.2 152.6h.2M60.2 152.6l-.3 .1M60.2 152.5v.1M60.3 151.6h-.3l-.1 .3M60.3 156.5h.5M60.6 151.6h.5M60.7 152.5h.5M60.7 155.8h.5"/>
<path d="M60.7 152.7h.5M60.7 152.6h.5M61.1 156.5h.5M61.3 151.6h.7M61.4 152.5h.5M61.4 155.8h.5M61.4 152.7h.5M61.4 152.6h.5M61.8 156.5h.5M62.2 152.5h.4M62.2 155.8h.4M62.2 152.7h.4"/>
<path d="M62.2 152.6h.4M62.2 151.6h.5M62.5 156.5h.5M62.9 155.8h.5M62.9 152.7h.5M62.9 152.6h.3M63 151.6h.3l.1 .3M63.2 152.6l.2 .1M63.2 152.5v.1M63.3 156.5h.6M63.4 152.2l-.1 .3h-.4M63.4 152.7l.1 .4"/>
<path d="M63.5 153.3l.1 .5M63.6 155.8h.4M63.7 154.1l.1 .4M63.7 159l-.1 1.1M63.7 158.3v.5M63.7 157.5v.6M63.8 154.8l.1 .5M64 155.5v.4M64 155.9v.6l-.2 .1-.1 .7M157.6 155.8h4.8M157.8 156.5l.1 .2M158.2 152.7l-.6 3.2v.6h4.8v-.6"/>
<path d="M158.2 152.7h3.6M158.5 152.6h3l.3 .1 .6 3.2M158.5 152.6l-.3 .1M158.5 152.5v.1M161.4 152.7v.1M161.6 151.6h-3.3v.3v.6h3.3M161.7 151.6v.9M162.2 156.5l-.1 .2-.1 2.9a2.04 2.04 0 0 1-2 2 2.04 2.04 0 0 1-2-2l-.1-2.9M167.9 152.8v3.3M167.9 152.7h1M167.9 156h1M168.8 155.7h10.4"/>
<path d="M168.8 152.8v3.3M59.8 160.4l.2 .4M60.1 161l.4 .3M60.7 161.4l.5 .2M61.4 161.6h.5M62.6 161.4l-.4 .2M63.2 161l-.4 .3M63.6 160.4l-.3 .4"/>
</g>
<!-- layer: 5 -->
<g fill="none" stroke="#000" stroke-width=".25">
<path d="M59.9 56.5a13.8 13.8 0 0 0 .1 4.7l.2 2.7M59.9 56.5h.1M60.1 56.1l-.4 .8 .3-.7-.1 .3M63.2 56.1a1.94 1.94 0 0 0-3.3 .4M63.2 56.1l.4 1.1-.1 1.9M63.2 56.1l.4 .8M63.4 56.5h.1M63.4 56.5l.2 .7M63.5 59.1l-.4 5.4a1.07 1.07 0 0 1-1.4 1.1 1.1 1.1 0 0 1-1.5-1.1v-.6M63.6 56.9l-.3-.7 .3 .7M63.6 56.9v.1zM63.6 57a1.97 1.97 0 0 0-1.5-2.5 1.97 1.97 0 0 0-2.3 1.9l-.1 .6 .3-.7-.3 .9"/>
<path d="M59.7 122.5l.1 .8M59.7 124.8a1.19 1.19 0 0 0 1.4 1.2 2.13 2.13 0 0 0 2.4-.6l.1-.6M59.7 122.4v7.5M59.8 123.3l-.1 1.4zM59.8 122.8v-.3v1.1M59.8 123.6l.1-.1 .3 .8 .5 .4M59.9 122.7l.3 .5M59.9 122.3l-.2 .1 .2 1.1 .3 .4v-.7v.3M60.2 123.9l.3 .6M60.2 123.3h.1M60.2 123.3h2.9M60.2 123.3a.96 .96 0 0 0 .8 1.2 1.62 1.62 0 0 0 1.9-.4l.2-.6"/>
<path d="M63.1 123.3v.2v-.2M63.1 123.3h.1M63.1 123.2v.7l.3-.4v.2l-.3 .6-.5 .4M63.1 123.9l-.2 .6M63.1 123.2v.1M63.4 122.3l.2 .1-.2 1.1 .1 .1v-1.1l.1 .8M63.5 122.7l-.3 .5M63.6 123.3v1.4zM63.6 122.5v.3M63.6 122.4v7.5M168.2 122.6l-6.5 .8 .5 1M171.6 122.2h.3l.9 7.7h-3.9l-.4-3.9a1.61 1.61 0 0 0-1.7-1.3l-2.8 .1"/>
</g>
<!-- layer: DEF_LAYER_ASSEM_MEMBER -->
<path d="M162.1 124.3l-.1 .5 1.6 .6 .3-.6" fill="none" stroke="#000" stroke-width=".25"/>
<!-- layer: SA-DOOR -->
<path d="M4.9 15.4h287v179.3h-287z" fill="none" stroke="#000" stroke-width=".25"/>
<text font-size="6.7" x="10.3" y="25">FULEN-342 (CL-342F)</text>
<text font-size="5.6" x="122.5" y="39.6">&lt;카운터 시공도&gt;</text>
<g font-size="4.5">
<text x="180.9" y="52.5">예시) 길이 400mm는 380~420mm까지의</text>
<text x="191.3" y="58.1">치수 허용차를 가집니다.</text>
</g>
<text font-size="3.9" x="127.7" y="82.9">C10</text>
<g font-size="3.6">
<text x="134.3" y="59">535</text>
<text x="149.4" y="65.7">352</text>
<text x="152.4" y="95.5">100</text>
</g>
<g font-size="3.1">
<text x="58.7" y="42.2">580</text>
<text x="91.4" y="43.1">50</text>
<text x="34.4" y="54.6">70</text>
<text x="17.9" y="63.7">400</text>
<text x="52.4" y="71.1">230</text>
<text x="64.6" y="71.9">500</text>
<text x="88.2" y="67.6">400</text>
<text x="177.8" y="68.7">※각관 등 보강대 작업시 카운터 높이 확인바랍니다.</text>
<text x="177.8" y="73.3">※캐드도면 라인은 참고 이미지이므로 실물과 비교 시 직선이 아닐 수 있습니다.</text>
<text x="31.1" y="83.9">50</text>
<text x="158" y="116.3">400</text>
<text x="139.5" y="125.8">50</text>
<text x="89.2" y="126.6">40</text>
<text x="90.5" y="136.2">135</text>
<text x="96.3" y="141.5">250</text>
<text x="101.6" y="146">310</text>
<text x="108.3" y="160.8">760</text>
<text x="96.3" y="166">510</text>
<text x="167.5" y="162.9">260</text>
<text x="58.7" y="169.2">150</text>
<text x="101.7" y="173">450</text>
<text x="58.7" y="177.6">520</text>
<text x="161.9" y="174.4">400</text>
</g>
<g font-size="2.8">
<text x="180.9" y="19.9">KS L1551위생도기 기준에 따라</text>
<text x="181" y="23.5">실 제품 치수는 아래와 같은 도기 허용공차 내에서 변할 수 있습니다.</text>
<text x="181.2" y="26.9">① 40mm미만 : ±2mm</text>
<text x="214.8" y="26.9">(KS)</text>
<text x="181.1" y="30.5">② 40mm이상 : ±5%</text>
<text x="181.1" y="34">③ 최대 허용공차 : ±25mm (KS)</text>
<text x="215" y="30.5">(KS)</text>
<text x="180.7" y="40.8">※정확한 시공을 위해서 반드시 제품 사이즈를 실측하고 시공하여 주시기 바랍니다.</text>
<text x="180.7" y="44.3">※카운터 설치부 도기허용차는 ±5%이므로 반드시 실측 확인 후 시공하십시오,</text>
</g>
<g font-size="2.7">
<text x="140.5" y="113.4">DL L1110</text>
<text x="188.8" y="143.4">Ø32</text>
<text x="142" y="152">DL P4020</text>
<text x="38.7" y="157">DL P4010</text>
</g>
<g font-size="2.2">
<text x="189.7" y="135.8">R1/2</text>
<text x="189.1" y="138.6">(15A)</text>
<text x="140.8" y="166.5">DL P4036</text>
</g>
</svg>
